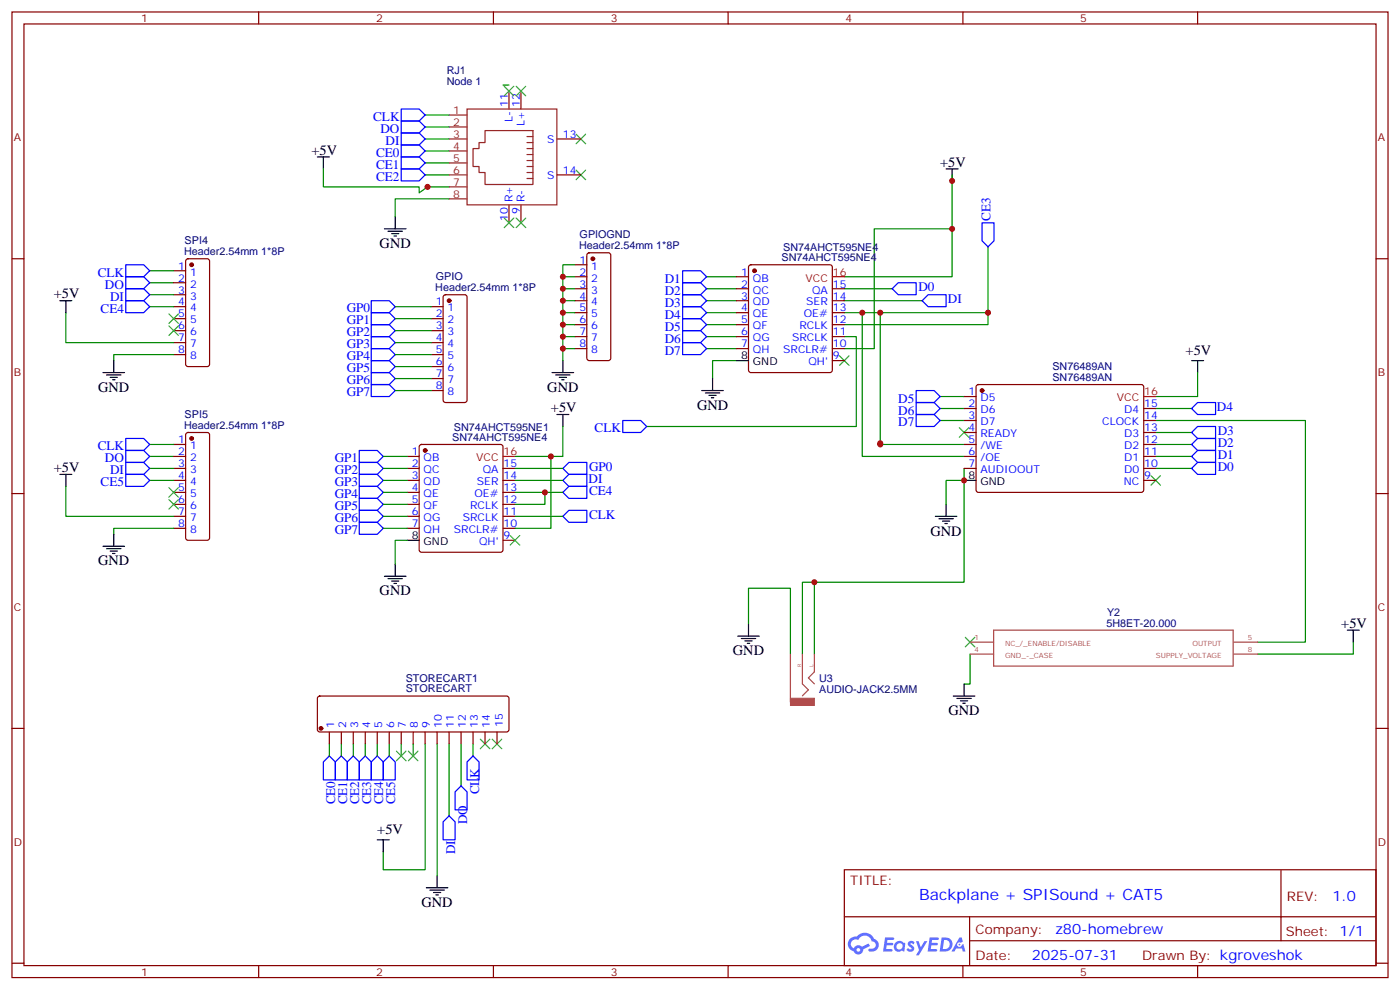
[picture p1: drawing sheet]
<svg xmlns="http://www.w3.org/2000/svg" width="412mm" height="292mm" viewBox="0 0 412 292" stroke-linecap="round" stroke-linejoin="round" font-family="sans-serif">
<g fill="none" stroke="#870000" stroke-width=".35">
<path d="M3.5 3.5h405.4v284.4h-405.4zM7.1 7.1h398.2v277.2h-398.2zM76.2 3.5v3.6M145.3 3.5v3.6M214.5 3.5v3.6M283.6 3.5v3.6M352.8 3.5v3.6M3.5 76.2h3.6M405.3 76.2h3.6M3.5 145.3h3.6M405.3 145.3h3.6M3.5 214.5h3.6"/>
<path d="M405.3 214.5h3.6M248.7 256.1h156.6v28.2h-156.6zM377.3 256.1v20.9M248.7 270h156.5M285.6 277h119.6M285.6 270v14.1M3.5 283.6h3.6M76.2 284.3v3.6M145.3 284.3v3.6M214.5 284.3v3.6M283.6 284.3v3.6M352.8 284.3v3.6"/>
<path d="M405.3 283.6h3.6"/>
</g>
<g fill="#5487ff">
<path d="M267.7 277.3a1.22 1.22 0 0 1 1.7 .3l-.4 .5a.47 .47 0 0 0-.3-.4 .47 .47 0 0 0-.5 .2l.1 .3a1.14 1.14 0 0 1 .8 1.7 1.14 1.14 0 0 1-1.9 0l-.2-.2 .5-.5 .7 .4a.29 .29 0 0 0 .3-.3 .29 .29 0 0 0-.2-.3 1.04 1.04 0 0 1-.6-1.7z"/>
<path d="M260.7 276h2.4l.3 .2-.2 .5-1.8 .1-.1 .8h1.5l.3 .4-.3 .4h-1.6l-.2 1.1h1.7l.2 .3-.2 .3-2.6 .1z"/>
<path d="M273.8 276h2.4l.3 .2-.1 .5-1.8 .1-.2 .8h1.6l.3 .4-.4 .4h-1.6l-.1 1.1h1.7l.2 .3-.2 .3-2.6 .1z"/>
<path d="M282.6 276.1h.7l.3 1.2-.6 .3a.69 .69 0 0 0-1 .3 .69 .69 0 0 0 .4 1 .69 .69 0 0 0 .9-.7l.5-.2 .6 2.2h-.8l-.2-.9h-1.8l-.5 .9h-.8z"/>
<path d="M269.8 277.1h.8l.6 1.8 1.1-1.8h.9l-2.6 4.2h-.8l.9-1.5z"/>
<path d="M277.4 276.1l-.6 4.1h1.3a2.11 2.11 0 0 0 2.5-2.1 2.11 2.11 0 0 0-2.5-2zM278.1 276.8a1.39 1.39 0 0 1 1.7 1.4 1.39 1.39 0 0 1-1.8 1.3h-.3z"/>
<path d="M263.7 277.7a1.54 1.54 0 0 0-.1 2.1 1.54 1.54 0 0 0 2.2 .2l.6 .2 .3-2.3-.2-.2-.4-.1a1.49 1.49 0 0 0-2.4 .1zM264 278.7a.94 .94 0 0 1 1.8 0 .94 .94 0 0 1-1.8 0z"/>
<path d="M250.4 276.4a2.18 2.18 0 0 0 1.1 3.7 1.44 1.44 0 0 0 1.6 1 1.44 1.44 0 0 0 1.2-1.5l2-1-.5-.8-1.9 1a1.47 1.47 0 0 0-2.4 .4 1.39 1.39 0 0 1-.7-1.9 1.39 1.39 0 0 1 2-.5 2.12 2.12 0 0 1 2.2-1.3 2.12 2.12 0 0 1 1.9 1.7 1.14 1.14 0 0 1 1.1 1.4 1.14 1.14 0 0 1-1.7 .8 .43 .43 0 0 0-.5 .3 .43 .43 0 0 0 .4 .5 1.98 1.98 0 0 0 2.5-1.2 1.98 1.98 0 0 0-1.2-2.5 3.1 3.1 0 0 0-5.3-.7l-.9 .1zM252.3 279.7a.55 .55 0 0 1 1.1 0 .55 .55 0 0 1-1.1 0z"/>
<circle cx="282.6" cy="278.1" r=".26"/>
</g>
<g fill="none" stroke="#008700" stroke-width=".35">
<path d="M125.2 37.4h7.1M125.2 33.9h7.1M148.2 25h1.7M95.2 49.7v5.3h28.3v1.8l2.4-1.8M125.2 51.5h7.1M125.2 48h7.1M125.2 55h7.1M125.2 44.4h7.1M125.2 40.9h7.1M132.3 58.6h-15.9v5.3M280.5 51.5v30h-31.8M44.1 79.7h7.1"/>
<path d="M169.3 78h-3.5v28.2M280.5 67.4h-23v35.3h-8.8M291 72.7v19.4h-42.3M19.4 92.1v8.8h31.8M44.1 83.3h7.1M44.1 90.3h7.1M44.1 86.8h7.1M116.4 90.3h10.6M116.4 93.8h10.6M116.4 97.4h10.6M165.8 88.5h3.5M165.8 99.1h3.5"/>
<path d="M165.8 95.6h3.5M165.8 92.1h3.5M165.8 85h3.5M165.8 81.5h3.5M208.1 88.5h8.9M208.1 99.1h8.9M208.1 95.6h8.9M208.1 92.1h8.9M208.1 85h8.9M208.1 81.5h8.9M248.7 99.1h3.5v26.5h-61.7M248.7 88.5h22.9"/>
<path d="M248.7 85h14.1M254 92.1v42.3h30M259.3 92.1v38.8M291 92.1v3.5h-42.3M51.2 104.4h-17.7v1.8M116.4 100.9h10.6M116.4 104.4h10.6M116.4 107.9h10.6M116.4 111.5h10.6M116.4 115h10.6M165.8 102.7h3.5M208.1 102.7h8.9"/>
<path d="M217 106.2h-7.1v5.3M276.9 116.8h7.1M352.8 109.7v7.1h-12.4M44.1 134.4h7.1M44.1 137.9h7.1M44.1 130.9h7.1M112.9 134.4h7M112.9 137.9h7M151.7 137.9h14.1M162.3 134.4v21.2h-10.6M165.8 125.6v8.8h-14.1M259.3 130.5v.4h24.7"/>
<path d="M276.9 120.3h7.1M276.9 123.8h7.1M284 137.9v33.5h-47.6v21.2M340.4 123.8h44.1v65.3h-14.1M340.4 134.4h10.6M340.4 137.9h10.6M340.4 130.9h10.6M340.4 120.3h10.6M340.4 127.4h10.6M19.4 143.2v8.8h31.8M44.1 141.5h7.1M51.2 155.6h-17.7v1.7"/>
<path d="M112.9 141.5h7M112.9 145h7M112.9 152h7M112.9 148.5h7M112.9 155.6h7M119.9 159.1h-3.5v7.1M151.7 141.5h14.1M151.7 145h14.1M151.7 152h14.1M160.5 145v3.5h-8.8M284 141.5h-5.3v7M239.9 171.4v21.2"/>
<path d="M220.5 183.8v-10.6h12.3v19.4M285.8 192.6v8.8h-1.8M398.6 189.1v3.5h-28.2M97 219.1v3.5M100.5 219.1v3.5M104.1 219.1v3.5M107.6 219.1v3.5M111.1 219.1v3.5M114.7 219.1v3.5M118.2 219.1v3.5M121.7 219.1v3.5M125.2 219.1v37h-12.3v-5.3"/>
<path d="M128.8 219.1v38.8M132.3 219.1v21.1M135.8 219.1v12.3M139.3 219.1v3.5"/>
</g>
<g fill="none" stroke="#00f" stroke-width=".35">
<path d="M118.2 39.2h5.3l1.7 1.7-1.7 1.8h-5.3zM118.2 35.6h5.3l1.7 1.8-1.7 1.8h-5.3zM118.2 32.1h5.3l1.7 1.8-1.7 1.7h-5.3zM118.2 49.7h5.3l1.7 1.8-1.7 1.8h-5.3zM118.2 46.2h5.3l1.7 1.8-1.7 1.7h-5.3zM118.2 42.7h5.3l1.7 1.7-1.7 1.8h-5.3zM37 78h5.3l1.8 1.7-1.8 1.8h-5.3zM201.1 79.7h5.3l1.7 1.8-1.7 1.8h-5.3zM289.3 65.6h3.5v5.3l-1.8 1.8-1.7-1.8zM37 81.5h5.3l1.8 1.8-1.8 1.7h-5.3zM37 85h5.3l1.8 1.8-1.8 1.7h-5.3zM37 88.5h5.3l1.8 1.8-1.8 1.8h-5.3z"/>
<path d="M109.4 88.5h5.3l1.7 1.8-1.7 1.8h-5.3zM109.4 99.1h5.3l1.7 1.8-1.7 1.8h-5.3zM109.4 95.6h5.3l1.7 1.8-1.7 1.7h-5.3zM109.4 92.1h5.3l1.7 1.7-1.7 1.8h-5.3zM201.1 97.4h5.3l1.7 1.7-1.7 1.8h-5.3zM201.1 93.8h5.3l1.7 1.8-1.7 1.8h-5.3zM201.1 90.3h5.3l1.7 1.8-1.7 1.7h-5.3zM201.1 86.8h5.3l1.7 1.7-1.7 1.8h-5.3zM201.1 83.3h5.3l1.7 1.7-1.7 1.8h-5.3zM262.8 85l1.8-1.7h5.3v3.5h-5.3zM271.6 88.5l1.8-1.7h5.3v3.5h-5.3zM109.4 113.2h5.3l1.7 1.8-1.7 1.8h-5.3z"/>
<path d="M109.4 109.7h5.3l1.7 1.8-1.7 1.7h-5.3zM109.4 106.2h5.3l1.7 1.7-1.7 1.8h-5.3zM109.4 102.7h5.3l1.7 1.7-1.7 1.8h-5.3zM201.1 100.9h5.3l1.7 1.8-1.7 1.7h-5.3zM269.9 118.5h5.3l1.7 1.8-1.7 1.8h-5.3zM269.9 115h5.3l1.7 1.8-1.7 1.7h-5.3zM37 132.6h5.3l1.8 1.8-1.8 1.8h-5.3zM37 129.1h5.3l1.8 1.8-1.8 1.7h-5.3zM37 136.2h5.3l1.8 1.7-1.8 1.8h-5.3zM37 139.7h5.3l1.8 1.8-1.8 1.7h-5.3zM105.8 132.6h5.3l1.8 1.8-1.8 1.8h-5.3zM105.8 136.2h5.3l1.8 1.7-1.8 1.8h-5.3z"/>
<path d="M105.8 139.7h5.3l1.8 1.8-1.8 1.7h-5.3zM165.8 137.9l1.8-1.7h5.3v3.5h-5.3zM183.4 123.8h5.3l1.8 1.8-1.8 1.8h-5.3zM269.9 122.1h5.3l1.7 1.7-1.7 1.8h-5.3zM351 120.3l1.8-1.8h5.3v3.6h-5.3zM351 127.4l1.8-1.8h5.3v3.5h-5.3zM351 130.9l1.8-1.8h5.3v3.5h-5.3zM351 134.4l1.8-1.8h5.3v3.6h-5.3zM351 137.9l1.8-1.7h5.3v3.5h-5.3zM105.8 143.2h5.3l1.8 1.8-1.8 1.8h-5.3zM105.8 146.8h5.3l1.8 1.7-1.8 1.8h-5.3zM105.8 150.3h5.3l1.8 1.7-1.8 1.8h-5.3z"/>
<path d="M105.8 153.8h5.3l1.8 1.8-1.8 1.7h-5.3zM165.8 152l1.8-1.7h5.3v3.5h-5.3zM165.8 141.5l1.8-1.8h5.3v3.5h-5.3zM165.8 145l1.8-1.8h5.3v3.6h-5.3zM97 222.6l1.8 1.8v5.3h-3.6v-5.3zM100.5 222.6l1.8 1.8v5.3h-3.5v-5.3zM104.1 222.6l1.7 1.8v5.3h-3.5v-5.3zM107.6 222.6l1.8 1.8v5.3h-3.6v-5.3zM111.1 222.6l1.8 1.8v5.3h-3.5v-5.3zM114.7 222.6l1.7 1.8v5.3h-3.5v-5.3zM135.8 231.4l1.8 1.8v5.3h-3.5v-5.3zM139.3 222.6l1.8 1.8v5.3h-3.5v-5.3z"/>
<path d="M132.3 240.2l1.8 1.8v5.3h-3.6v-5.3z"/>
</g>
<g fill="none" stroke="#3c3" stroke-width=".35">
<path d="M148.5 25.4l2.8 2.8M151.3 25.4l-2.8 2.8M152 25.4l2.9 2.8M154.9 25.4l-2.9 2.8M169.7 39.5l2.8 2.8M172.5 39.5l-2.8 2.8M169.7 50.1l2.8 2.8M172.5 50.1l-2.8 2.8M148.5 64.2l2.8 2.8M151.3 64.2l-2.8 2.8M152 64.2l2.9 2.8M154.9 64.2l-2.9 2.8"/>
<path d="M49.7 96l2.9 2.8M49.7 92.4l2.9 2.8M52.6 96l-2.9 2.8M52.6 92.4l-2.9 2.8M247.3 104.8l2.8 2.8M250.1 104.8l-2.8 2.8M282.6 125.9l2.8 2.9M285.4 125.9l-2.8 2.9M49.7 147.1l2.9 2.8M49.7 143.6l2.9 2.8M52.6 147.1l-2.9 2.8M52.6 143.6l-2.9 2.8"/>
<path d="M150.3 157.7l2.8 2.8M153.1 157.7l-2.8 2.8M339 140.1l2.8 2.8M341.8 140.1l-2.8 2.8M284.3 187.7l2.9 2.8M287.2 187.7l-2.9 2.8M141.5 217.7l2.8 2.8M144.3 217.7l-2.8 2.8M145 217.7l2.8 2.8M147.8 217.7l-2.8 2.8M116.8 221.2l2.8 2.8M119.6 221.2l-2.8 2.8"/>
<path d="M120.3 221.2l2.8 2.8M123.1 221.2l-2.8 2.8"/>
</g>
<g fill="none" stroke="#870000" stroke-width=".35">
<path d="M149.9 26.8v5.3M153.5 26.8v5.3M164 51.5h7.1M164 40.9h7.1M51.2 79.7h3.5M54.9 76.4l.5-.2h5.6l.5 .2 .2 .5v30.3l-.2 .5-.5 .2h-5.6l-.5-.2-.2-.5v-30.3zM149.9 60.3v5.3M153.5 60.3v5.3M169.3 78h3.6M173.1 74.6l.5-.2h5.6l.5 .2 .2 .5v30.4l-.2 .5-.5 .2h-5.6l-.5-.2-.2-.5v-30.4zM220.7 78.2l.5-.2h23.3l.5 .2 .2 .5v30.3l-.3 .5-.4 .2h-23.3l-.5-.2-.2-.5v-30.3zM51.2 83.3h3.5"/>
<path d="M51.2 86.8h3.5M51.2 90.3h3.5M51.2 93.8h3.5M51.2 97.4h3.5M127 90.3h3.5M127 93.8h3.5M127 97.4h3.5M130.8 87l.4-.2h5.7l.5 .2 .2 .5v30.3l-.3 .5-.4 .2h-5.7l-.5-.2-.2-.5v-30.3zM169.3 81.5h3.6M169.3 85h3.6M169.3 88.5h3.6M169.3 92.1h3.6"/>
<path d="M169.3 95.6h3.6M169.3 99.1h3.6M217 81.5h3.5M217 85h3.5M217 88.5h3.5M217 92.1h3.5M217 95.6h3.5M217 99.1h3.5M245.2 85h3.5M245.2 88.5h3.5M245.2 92.1h3.5M245.2 95.6h3.5"/>
<path d="M245.2 99.1h3.5M51.2 100.9h3.5M51.2 104.4h3.5M127 100.9h3.5M127 104.4h3.5M127 107.9h3.5M127 111.5h3.5M127 115h3.5M169.3 102.7h3.6M217 102.7h3.5M245.2 102.7h3.5M245.2 106.2h3.5"/>
<path d="M284 116.8h3.5M287.7 113.4l.5-.2 48.3 .1 .4 .6-.1 30.7-.6 .4-48.3-.1-.4-.6v-30.4zM51.2 130.9h3.5M51.2 134.4h3.5M51.2 137.9h3.5M54.9 127.6l.5-.2h5.6l.5 .2 .2 .5v30.3l-.2 .5-.5 .2h-5.6l-.5-.2-.2-.5v-30.3zM119.9 134.4h3.6M119.9 137.9h3.6M123.7 131.1l.5-.2h23.3l.5 .2 .2 .5v30.3l-.3 .5-.4 .2h-23.3l-.5-.2-.2-.5v-30.3zM148.2 137.9h3.5M284 130.9h3.5M284 134.4h3.5"/>
<path d="M284 137.9h3.5M284 120.3h3.5M284 123.8h3.5M284 127.4h3.5M336.9 130.9h3.5M336.9 134.4h3.5M336.9 137.9h3.5M336.9 120.3h3.5M336.9 123.8h3.5M336.9 127.4h3.5M51.2 141.5h3.5M51.2 145h3.5"/>
<path d="M51.2 148.5h3.5M51.2 152h3.5M51.2 155.6h3.5M119.9 141.5h3.6M119.9 145h3.6M119.9 148.5h3.6M119.9 152h3.6M119.9 155.6h3.6M148.2 141.5h3.5M148.2 145h3.5M148.2 148.5h3.5M148.2 152h3.5"/>
<path d="M148.2 155.6h3.5M148.2 159.1h3.5M336.9 141.5h3.5M93.7 205.2l.5-.2h55l.5 .2 .2 .5v9.1l-.2 .5-.5 .2h-55l-.5-.2-.2-.5v-9.1zM97 215.5v3.6M100.5 215.5v3.6M104.1 215.5v3.6M107.6 215.5v3.6M111.1 215.5v3.6M114.7 215.5v3.6M118.2 215.5v3.6M121.7 215.5v3.6"/>
<path d="M125.2 215.5v3.6M128.8 215.5v3.6M132.3 215.5v3.6M135.8 215.5v3.6M139.3 215.5v3.6M142.9 215.5v3.6M146.4 215.5v3.6"/>
</g>
<g fill="none" stroke="#8c2424" stroke-width=".35">
<path d="M132.3 37.4h5.3M132.3 33.9h5.3M137.6 32.1h26.4v28.2h-26.4zM142.9 38.5h14.1v15.8h-14.1v-3.5h-1.8v-1.8h-1.8v-5.3h1.8v-1.7h1.8zM132.3 58.6h5.3M132.3 55h5.3M132.3 51.5h5.3M132.3 48h5.3M132.3 44.4h5.3M132.3 40.9h5.3M155.2 52.6h1.8M155.2 50.8h1.8"/>
<path d="M155.2 49h1.8M155.2 47.3h1.8M155.2 45.5h1.8M155.2 43.7h1.8M155.2 42h1.8M155.2 40.2h1.8"/>
</g>
<g fill="none" stroke="#000" stroke-width=".35">
<path d="M93.5 46.2h3.5M95.2 46.2v3.5M278.7 49.7h3.5M280.5 49.7v3.6M113.2 67.4h6.4M114.3 68.1h4.2M115.4 68.8h2.1M116.1 69.5h.7M116.4 63.9v3.5M17.6 88.5h3.6M19.4 88.5v3.6M30.3 109.7h6.4"/>
<path d="M31.4 110.4h4.2M32.5 111.1h2.1M33.2 111.8h.7M33.5 106.2v3.5M162.6 109.7h6.4M163.7 110.4h4.2M164.7 111.1h2.2M165.5 111.8h.7M165.8 106.2v3.5M206.7 115h6.4M207.8 115.7h4.2M208.8 116.4h2.2"/>
<path d="M209.5 117.1h.8M209.9 111.5v3.5M217 106.2h3.5M351 106.2h3.5M352.8 106.2v3.5M17.6 139.7h3.6M19.4 139.7v3.5M164 122.1h3.6M165.8 122.1v3.5M33.5 157.3v3.6M119.9 159.1h3.6M275.5 152h6.4"/>
<path d="M276.6 152.8h4.2M277.6 153.5h2.2M278.3 154.2h.7M278.7 148.5v3.5M284 141.5h3.5M30.3 160.9h6.4M31.4 161.6h4.2M32.5 162.3h2.1M33.2 163h.7M113.2 169.7h6.4M114.3 170.4h4.2M115.4 171.1h2.1"/>
<path d="M116.1 171.8h.7M116.4 166.2v3.5M217.3 187.3h6.4M218.4 188h4.2M219.4 188.7h2.1M220.1 189.4h.7M220.5 183.8v3.5M396.9 185.6h3.5M398.6 185.6v3.5M280.8 205h6.4M281.9 205.7h4.2M282.9 206.4h2.1"/>
<path d="M283.6 207.1h.7M284 201.4v3.6M111.1 247.3h3.6M112.9 247.3v3.5M128.8 257.9v3.5M125.6 261.4h6.3M126.6 262.1h4.3M127.7 262.8h2.1M128.4 263.5h.7"/>
</g>
<g fill="#870000" stroke="#870000" stroke-width=".35">
<circle cx="94.5" cy="214.5" r=".53"/>
<circle cx="56.4" cy="78" r=".53"/>
<circle cx="56.4" cy="129.1" r=".53"/>
<circle cx="289.3" cy="115" r=".53"/>
<circle cx="222.2" cy="79.7" r=".53"/>
<circle cx="125.2" cy="132.6" r=".53"/>
<circle cx="132.3" cy="88.5" r=".53"/>
<circle cx="174.6" cy="76.2" r=".53"/>
</g>
<path d="M232.8 192.6v14.1M236.4 192.6v8.8l1.7 1.7-1.7 1.8M239.9 192.6v5.3l-1.8 1.7 1.8 1.8M285.8 189.1h6.9M285.8 192.6h6.9M292.7 185.6h70.6v10.5h-70.6zM363.5 189.1h6.9M363.5 192.6h6.9" fill="none" stroke="#a64a4a" stroke-width=".35"/>
<path d="M232.8 205.6h7.1v2.1h-7.1z" fill="#a64a4a" stroke="#a64a4a" stroke-width=".29"/>
<path d="M245.2 81.5h3.5M336.9 116.8h3.5M148.2 134.4h3.5" fill="none" stroke="#f00" stroke-width=".35"/>
<g fill="#c00">
<circle cx="125.9" cy="55" r=".88"/>
<circle cx="239.9" cy="171.4" r=".88"/>
<circle cx="259.3" cy="92.1" r=".88"/>
<circle cx="291" cy="92.1" r=".88"/>
<circle cx="280.5" cy="67.4" r=".88"/>
<circle cx="254" cy="92.1" r=".88"/>
<circle cx="280.5" cy="53.3" r=".88"/>
<circle cx="284" cy="141.5" r=".88"/>
<circle cx="259.3" cy="130.5" r=".88"/>
<circle cx="259.3" cy="130.9" r=".88"/>
<circle cx="160.5" cy="145" r=".88"/>
<circle cx="162.3" cy="134.4" r=".88"/>
<circle cx="165.8" cy="102.7" r=".88"/>
<circle cx="165.8" cy="99.1" r=".88"/>
<circle cx="165.8" cy="95.6" r=".88"/>
<circle cx="165.8" cy="92.1" r=".88"/>
<circle cx="165.8" cy="88.5" r=".88"/>
<circle cx="165.8" cy="85" r=".88"/>
<circle cx="165.8" cy="81.5" r=".88"/>
</g>
<text font-size="4.6" fill="#00f" x="270.8" y="265.1">Backplane + SPISound + CAT5</text>
<g font-size="4.2">
<text x="91.7" y="45.5">+5V</text>
<text x="276.9" y="49">+5V</text>
<text x="111.8" y="73">GND</text>
<text x="15.9" y="87.8">+5V</text>
<text x="349.2" y="104.4">+5V</text>
<text x="28.9" y="115.4">GND</text>
<text x="161.2" y="115.4">GND</text>
<text x="162.3" y="121.4">+5V</text>
<text x="205.3" y="120.6">GND</text>
<text x="15.9" y="139">+5V</text>
<text x="274.1" y="157.7">GND</text>
<text x="28.9" y="166.5">GND</text>
<text x="111.8" y="175.3">GND</text>
<text x="395.1" y="184.9">+5V</text>
<text x="215.9" y="193">GND</text>
<text x="279.4" y="210.6">GND</text>
<text x="111.1" y="245.5">+5V</text>
<text x="124.2" y="267.1">GND</text>
</g>
<g font-size="4.2" fill="#00f">
<text x="392.5" y="265.4">1.0</text>
<text x="310.9" y="274.9">z80-homebrew</text>
<text x="304" y="282.7">2025-07-31</text>
</g>
<g font-size="3.9" fill="#00f">
<text x="109.9" y="35.6">CLK</text>
<text x="112.1" y="39.2">DO</text>
<text x="110.8" y="46.2">CE0</text>
<text x="113.6" y="42.7">DI</text>
<text x="110.8" y="53.3">CE2</text>
<text x="110.8" y="49.7">CE1</text>
<text x="291.7" y="65" transform="rotate(-90 291.7 65)">CE3</text>
<text x="28.8" y="81.5">CLK</text>
<text x="195.8" y="83.3">D1</text>
<text x="30.9" y="85">DO</text>
<text x="32.4" y="88.5">DI</text>
<text x="195.8" y="86.8">D2</text>
<text x="270.5" y="85.8">D0</text>
<text x="279.2" y="89.3">DI</text>
<text x="29.6" y="92.1">CE4</text>
<text x="102.1" y="92">GP0</text>
<text x="102.1" y="95.5">GP1</text>
<text x="195.8" y="93.8">D4</text>
<text x="195.8" y="90.3">D3</text>
<text x="102.1" y="99.1">GP2</text>
<text x="195.8" y="100.9">D6</text>
<text x="195.8" y="97.4">D5</text>
<text x="102.1" y="106.1">GP4</text>
<text x="102.1" y="102.6">GP3</text>
<text x="195.8" y="104.4">D7</text>
<text x="102.1" y="113.2">GP6</text>
<text x="102.1" y="109.7">GP5</text>
<text x="102.1" y="116.7">GP7</text>
<text x="264.6" y="118.5">D5</text>
<text x="264.6" y="125.6">D7</text>
<text x="264.6" y="122.1">D6</text>
<text x="358.5" y="121.1">D4</text>
<text x="175.2" y="127.3">CLK</text>
<text x="358.7" y="128.1">D3</text>
<text x="358.7" y="131.6">D2</text>
<text x="28.8" y="132.6">CLK</text>
<text x="30.9" y="136.2">DO</text>
<text x="98.6" y="136.1">GP1</text>
<text x="358.7" y="135.2">D1</text>
<text x="29.6" y="143.2">CE5</text>
<text x="32.4" y="139.7">DI</text>
<text x="98.6" y="139.6">GP2</text>
<text x="98.6" y="143.2">GP3</text>
<text x="173.4" y="142.2">DI</text>
<text x="173.5" y="138.7">GP0</text>
<text x="358.7" y="138.7">D0</text>
<text x="98.6" y="146.7">GP4</text>
<text x="173.5" y="145.7">CE4</text>
<text x="98.6" y="150.2">GP5</text>
<text x="98.6" y="153.8">GP6</text>
<text x="173.5" y="152.8">CLK</text>
<text x="98.6" y="157.3">GP7</text>
<text x="141.1" y="233.9" transform="rotate(-90 141.1 233.9)">CLK</text>
<text x="98.8" y="236.9" transform="rotate(-90 98.8 236.9)">CE0</text>
<text x="102.3" y="236.9" transform="rotate(-90 102.3 236.9)">CE1</text>
<text x="105.8" y="236.9" transform="rotate(-90 105.8 236.9)">CE2</text>
<text x="109.4" y="236.9" transform="rotate(-90 109.4 236.9)">CE3</text>
<text x="112.9" y="236.9" transform="rotate(-90 112.9 236.9)">CE4</text>
<text x="116.4" y="236.9" transform="rotate(-90 116.4 236.9)">CE5</text>
<text x="137.6" y="242.7" transform="rotate(-90 137.6 242.7)">DO</text>
<text x="134.1" y="251.6" transform="rotate(-90 134.1 251.6)">DI</text>
</g>
<g font-size="3.9" fill="#800">
<text x="250.5" y="260.7">TITLE:</text>
<text x="379.1" y="265.4">REV:</text>
<text x="287.4" y="274.9">Company:</text>
<text x="378.7" y="275.5">Sheet: 1/1</text>
<text x="287.4" y="282.6">Date:</text>
<text x="336.4" y="282.7">Draw</text>
<text x="346.6" y="282.7">n By: kgroveshok</text>
</g>
<g font-size="3.2" fill="#800">
<text x="41.6" y="6.5">1</text>
<text x="110.8" y="6.5">2</text>
<text x="179.9" y="6.5">3</text>
<text x="249.1" y="6.5">4</text>
<text x="318.2" y="6.5">5</text>
<text x="4.1" y="41.6">A</text>
<text x="405.9" y="41.6">A</text>
<text x="4.1" y="110.8">B</text>
<text x="405.9" y="110.8">B</text>
<text x="4.1" y="179.9">C</text>
<text x="405.9" y="179.9">C</text>
<text x="4.1" y="249.1">D</text>
<text x="405.9" y="249.1">D</text>
<text x="41.6" y="287.3">1</text>
<text x="110.8" y="287.3">2</text>
<text x="179.9" y="287.3">3</text>
<text x="249.1" y="287.3">4</text>
<text x="318.2" y="287.3">5</text>
</g>
<g font-size="3.2" fill="#000080">
<text x="131.6" y="21.8">RJ1</text>
<text x="131.6" y="25">Node 1</text>
<text x="54.4" y="72">SPI4</text>
<text x="170.7" y="70.2">GPIOGND</text>
<text x="54.2" y="75.1">Header2.54mm 1*8P</text>
<text x="170.6" y="73.4">Header2.54mm 1*8P</text>
<text x="230.2" y="76.9">SN74AHCT595NE4</text>
<text x="230.7" y="74">SN74AHCT595NE4</text>
<text x="128.4" y="82.5">GPIO</text>
<text x="128.2" y="85.7">Header2.54mm 1*8P</text>
<text x="310" y="112.2">SN76489AN</text>
<text x="310" y="109">SN76489AN</text>
<text x="54.4" y="123.1">SPI5</text>
<text x="54.2" y="126.3">Header2.54mm 1*8P</text>
<text x="133.2" y="129.8">SN74AHCT595NE4</text>
<text x="133.7" y="126.9">SN74AHCT595NE1</text>
<text x="325.9" y="184.5">5H8ET-20.000</text>
<text x="326.1" y="181.3">Y2</text>
<text x="119.5" y="203.9">STORECART</text>
<text x="119.5" y="200.7">STORECART1</text>
<text x="241.3" y="201">U3</text>
<text x="241.3" y="204.2">AUDIO-JACK2.5MM</text>
</g>
<g font-size="3.2" fill="#8d2323">
<text x="133.5" y="33.5">1</text>
<text x="133.5" y="40.6">3</text>
<text x="133.5" y="37">2</text>
<text x="133.5" y="47.6">5</text>
<text x="133.5" y="44.1">4</text>
<text x="133.5" y="51.2">6</text>
<text x="133.5" y="58.2">8</text>
<text x="133.5" y="54.7">7</text>
</g>
<g font-size="3.2" fill="#00f">
<text x="149.6" y="31.4" transform="rotate(-90 149.6 31.4)">11</text>
<text x="153.1" y="31.4" transform="rotate(-90 153.1 31.4)">12</text>
<text x="151" y="36" transform="rotate(-90 151 36)">L-</text>
<text x="154.5" y="37.2" transform="rotate(-90 154.5 37.2)">L+</text>
<text x="161.2" y="42">S</text>
<text x="165.8" y="40.6">13</text>
<text x="161.2" y="52.6">S</text>
<text x="165.8" y="51.2">14</text>
<text x="151" y="59.6" transform="rotate(-90 151 59.6)">R+</text>
<text x="154.5" y="59.6" transform="rotate(-90 154.5 59.6)">R-</text>
<text x="149.6" y="65.1" transform="rotate(-90 149.6 65.1)">10</text>
<text x="153.1" y="63" transform="rotate(-90 153.1 63)">9</text>
<text x="170.7" y="77.6">1</text>
<text x="52.5" y="79.4">1</text>
<text x="52.5" y="82.9">2</text>
<text x="56" y="81.1">1</text>
<text x="170.7" y="81.1">2</text>
<text x="174.2" y="79.4">1</text>
<text x="174.2" y="82.9">2</text>
<text x="218.3" y="81.1">1</text>
<text x="221.8" y="82.9">QB</text>
<text x="52.5" y="86.4">3</text>
<text x="52.5" y="90">4</text>
<text x="56" y="84.7">2</text>
<text x="56" y="88.2">3</text>
<text x="128.3" y="90">1</text>
<text x="170.7" y="84.7">3</text>
<text x="170.7" y="88.2">4</text>
<text x="174.2" y="86.4">3</text>
<text x="174.2" y="90">4</text>
<text x="218.3" y="84.7">2</text>
<text x="218.3" y="88.2">3</text>
<text x="221.8" y="86.4">QC</text>
<text x="221.8" y="90">QD</text>
<text x="237.5" y="90">SER</text>
<text x="239.2" y="86.4">QA</text>
<text x="245.4" y="88.2">14</text>
<text x="245.4" y="84.7">15</text>
<text x="52.5" y="93.5">5</text>
<text x="56" y="91.7">4</text>
<text x="56" y="95.2">5</text>
<text x="128.3" y="93.5">2</text>
<text x="131.8" y="91.7">1</text>
<text x="131.8" y="95.2">2</text>
<text x="170.7" y="91.7">5</text>
<text x="170.7" y="95.2">6</text>
<text x="174.2" y="93.5">5</text>
<text x="218.3" y="91.7">4</text>
<text x="218.3" y="95.2">5</text>
<text x="221.8" y="93.5">QE</text>
<text x="236.8" y="93.5">OE#</text>
<text x="245.4" y="95.2">12</text>
<text x="245.4" y="91.7">13</text>
<text x="52.5" y="97">6</text>
<text x="52.5" y="100.5">7</text>
<text x="56" y="98.8">6</text>
<text x="128.3" y="97">3</text>
<text x="128.3" y="100.5">4</text>
<text x="131.8" y="98.8">3</text>
<text x="170.7" y="98.8">7</text>
<text x="174.2" y="97">6</text>
<text x="174.2" y="100.5">7</text>
<text x="218.3" y="98.8">6</text>
<text x="221.8" y="97">QF</text>
<text x="221.8" y="100.5">QG</text>
<text x="233.3" y="100.5">SRCLK</text>
<text x="235.5" y="97">RCLK</text>
<text x="245.4" y="98.8">11</text>
<text x="52.5" y="104.1">8</text>
<text x="56" y="102.3">7</text>
<text x="56" y="105.8">8</text>
<text x="128.3" y="104.1">5</text>
<text x="128.3" y="107.6">6</text>
<text x="131.8" y="102.3">4</text>
<text x="131.8" y="105.8">5</text>
<text x="170.7" y="102.3">8</text>
<text x="174.2" y="104.1">8</text>
<text x="218.3" y="102.3">7</text>
<text x="221.8" y="104.1">QH</text>
<text x="230.7" y="104.1">SRCLR#</text>
<text x="238.1" y="107.6">QH'</text>
<text x="245.4" y="105.8">9</text>
<text x="245.4" y="102.3">10</text>
<text x="128.3" y="111.1">7</text>
<text x="131.8" y="109.4">6</text>
<text x="131.8" y="112.9">7</text>
<text x="128.3" y="114.7">8</text>
<text x="131.8" y="116.4">8</text>
<text x="285.3" y="116.4">1</text>
<text x="285.3" y="119.9">2</text>
<text x="288.8" y="118.2">D5</text>
<text x="337.1" y="119.9">15</text>
<text x="285.3" y="123.5">3</text>
<text x="288.8" y="121.7">D6</text>
<text x="288.8" y="125.2">D7</text>
<text x="324.7" y="125.2">CLOCK</text>
<text x="331.1" y="121.7">D4</text>
<text x="337.1" y="123.5">14</text>
<text x="52.5" y="130.5">1</text>
<text x="285.3" y="127">4</text>
<text x="285.3" y="130.5">5</text>
<text x="288.8" y="128.8">READY</text>
<text x="331.1" y="128.8">D3</text>
<text x="337.1" y="130.5">12</text>
<text x="337.1" y="127">13</text>
<text x="52.5" y="134.1">2</text>
<text x="52.5" y="137.6">3</text>
<text x="56" y="132.3">1</text>
<text x="56" y="135.8">2</text>
<text x="121.3" y="134.1">1</text>
<text x="121.3" y="137.6">2</text>
<text x="124.8" y="135.8">QB</text>
<text x="148.3" y="137.6">15</text>
<text x="285.3" y="134.1">6</text>
<text x="285.3" y="137.6">7</text>
<text x="288.8" y="132.3">/WE</text>
<text x="288.8" y="135.8">/OE</text>
<text x="331.1" y="135.8">D1</text>
<text x="331.1" y="132.3">D2</text>
<text x="337.1" y="137.6">10</text>
<text x="337.1" y="134.1">11</text>
<text x="52.5" y="141.1">4</text>
<text x="56" y="139.3">3</text>
<text x="56" y="142.9">4</text>
<text x="121.3" y="141.1">3</text>
<text x="124.8" y="139.3">QC</text>
<text x="124.8" y="142.9">QD</text>
<text x="140.5" y="142.9">SER</text>
<text x="142.2" y="139.3">QA</text>
<text x="148.3" y="141.1">14</text>
<text x="288.8" y="139.3">AUDIOOUT</text>
<text x="331" y="142.9">NC</text>
<text x="331.1" y="139.3">D0</text>
<text x="337.1" y="141.1">9</text>
<text x="52.5" y="144.6">5</text>
<text x="52.5" y="148.2">6</text>
<text x="56" y="146.4">5</text>
<text x="56" y="149.9">6</text>
<text x="121.3" y="144.6">4</text>
<text x="121.3" y="148.2">5</text>
<text x="124.8" y="146.4">QE</text>
<text x="124.8" y="149.9">QF</text>
<text x="138.5" y="149.9">RCLK</text>
<text x="139.8" y="146.4">OE#</text>
<text x="148.3" y="148.2">12</text>
<text x="148.3" y="144.6">13</text>
<text x="52.5" y="151.7">7</text>
<text x="52.5" y="155.2">8</text>
<text x="56" y="153.5">7</text>
<text x="121.3" y="151.7">6</text>
<text x="121.3" y="155.2">7</text>
<text x="124.8" y="153.5">QG</text>
<text x="136.3" y="153.5">SRCLK</text>
<text x="148.3" y="155.2">10</text>
<text x="148.3" y="151.7">11</text>
<text x="56" y="157">8</text>
<text x="124.8" y="157">QH</text>
<text x="133.7" y="157">SRCLR#</text>
<text x="141.1" y="160.5">QH'</text>
<text x="148.3" y="158.7">9</text>
<text x="98.4" y="214.2" transform="rotate(-90 98.4 214.2)">1</text>
<text x="102" y="214.2" transform="rotate(-90 102 214.2)">2</text>
<text x="105.5" y="214.2" transform="rotate(-90 105.5 214.2)">3</text>
<text x="109" y="214.2" transform="rotate(-90 109 214.2)">4</text>
<text x="112.5" y="214.2" transform="rotate(-90 112.5 214.2)">5</text>
<text x="116.1" y="214.2" transform="rotate(-90 116.1 214.2)">6</text>
<text x="119.6" y="214.2" transform="rotate(-90 119.6 214.2)">7</text>
<text x="123.1" y="214.2" transform="rotate(-90 123.1 214.2)">8</text>
<text x="126.6" y="214.2" transform="rotate(-90 126.6 214.2)">9</text>
<text x="130.2" y="214.2" transform="rotate(-90 130.2 214.2)">10</text>
<text x="133.7" y="214.2" transform="rotate(-90 133.7 214.2)">11</text>
<text x="137.2" y="214.2" transform="rotate(-90 137.2 214.2)">12</text>
<text x="140.8" y="214.2" transform="rotate(-90 140.8 214.2)">13</text>
<text x="144.3" y="214.2" transform="rotate(-90 144.3 214.2)">14</text>
<text x="148.2" y="214.1" transform="rotate(-90 148.2 214.1)">15</text>
</g>
<g font-size="3.2" fill="#f00">
<text x="237.3" y="82.9">VCC</text>
<text x="245.4" y="81.1">16</text>
<text x="329" y="118.2">VCC</text>
<text x="337.1" y="116.4">16</text>
<text x="140.3" y="135.8">VCC</text>
<text x="148.3" y="134.1">16</text>
</g>
<g font-size="3.2">
<text x="218.3" y="105.8">8</text>
<text x="221.8" y="107.6">GND</text>
<text x="285.3" y="141.1">8</text>
<text x="288.8" y="142.9">GND</text>
<text x="121.3" y="158.7">8</text>
<text x="124.8" y="160.5">GND</text>
</g>
<g font-size="2.1" fill="#a54b4b">
<text x="287.1" y="188.4">1</text>
<text x="287.1" y="191.9">4</text>
<text x="296.1" y="190.1">NC_/_ENABLE/DISABLE</text>
<text x="351.2" y="190.1">OUTPUT</text>
<text x="367.5" y="188.4">5</text>
<text x="367.5" y="191.9">8</text>
<text x="296.1" y="193.7">GND_-_CASE</text>
<text x="340.5" y="193.7">SUPPLY_VOLTAGE</text>
</g>
<g font-size="1.4" fill="#a54b4b">
<text x="236" y="196.4" transform="rotate(-90 236 196.4)">R</text>
<text x="239.5" y="196.4" transform="rotate(-90 239.5 196.4)">L</text>
</g>
</svg>
